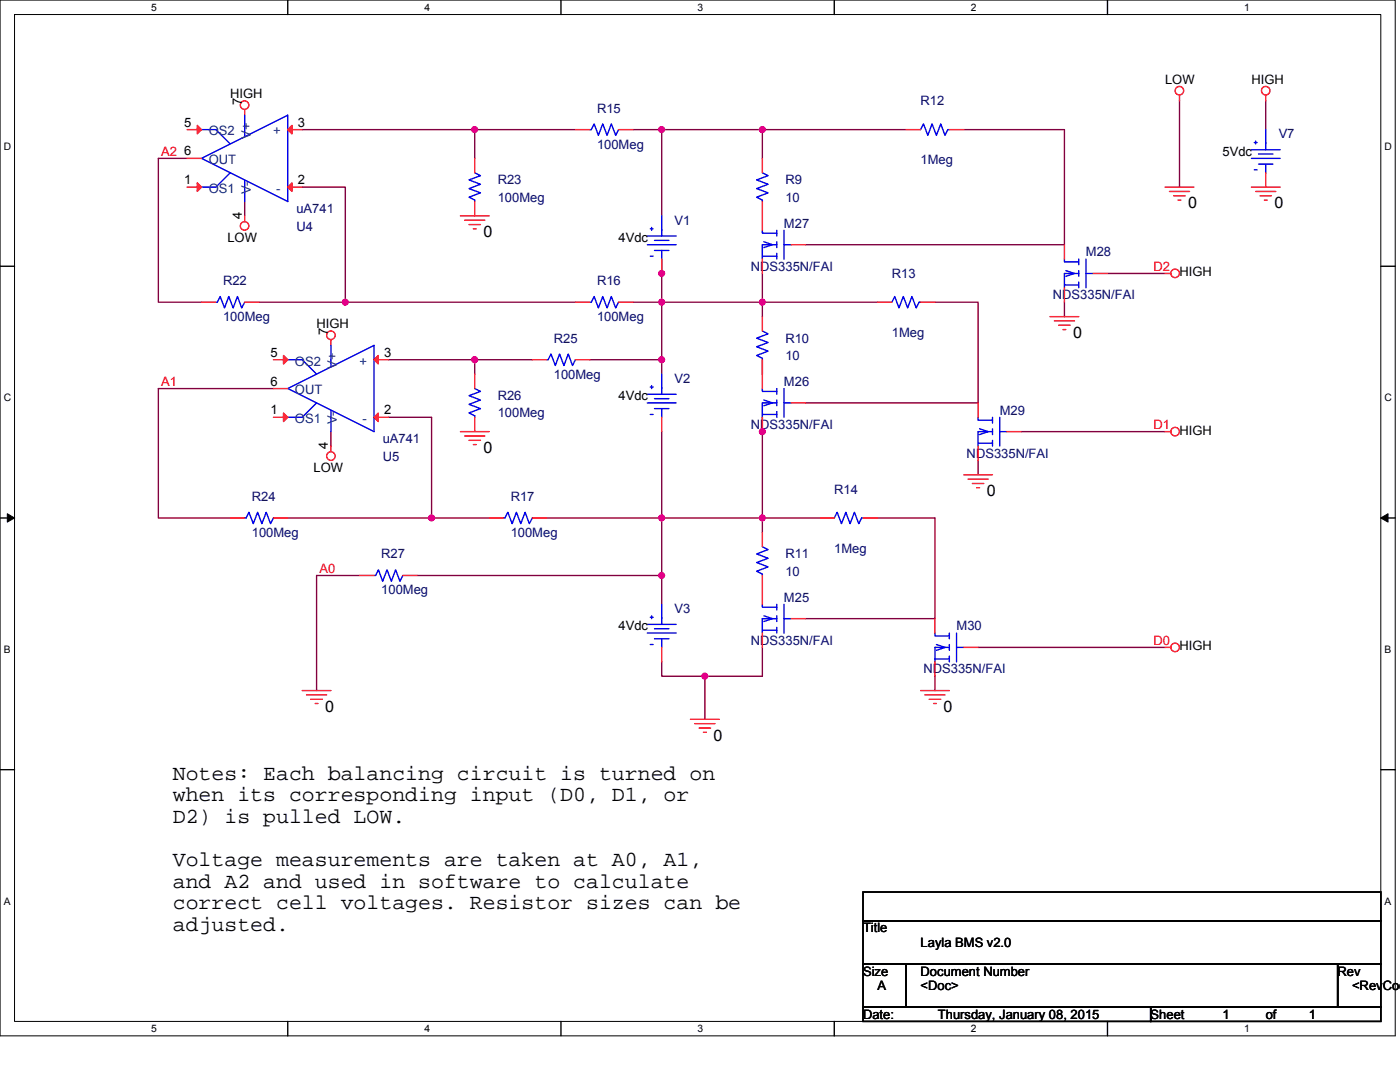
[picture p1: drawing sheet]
<svg xmlns="http://www.w3.org/2000/svg" width="279mm" height="216mm" viewBox="0 0 279 216" stroke-linecap="round" stroke-linejoin="round" font-family="sans-serif">
<path d="M0 0h278.4v206.7h-278.4zM2.9 2.9h272.7v200.9h-272.7z" fill="none" stroke="#000" stroke-width=".2"/>
<g fill="#fff">
<path d="M30.2 .3h1.1v2.3h-1.1z"/>
<path d="M30.2 204.1h1.1v2.3h-1.1z"/>
</g>
<path d="M57.4 0v2.9M57.4 203.8v2.9" fill="none" stroke="#000" stroke-width=".28"/>
<g fill="#fff">
<path d="M84.7 .3h1.1v2.3h-1.1z"/>
<path d="M84.7 204.1h1.1v2.3h-1.1z"/>
</g>
<path d="M112 0v2.9M112 203.8v2.9" fill="none" stroke="#000" stroke-width=".28"/>
<g fill="#fff">
<path d="M139.2 .3h1.2v2.3h-1.2z"/>
<path d="M139.2 204.1h1.2v2.3h-1.2z"/>
</g>
<path d="M166.5 0v2.9M166.5 203.8v2.9" fill="none" stroke="#000" stroke-width=".28"/>
<g fill="#fff">
<path d="M193.8 .3h1.1v2.3h-1.1z"/>
<path d="M193.8 204.1h1.1v2.3h-1.1z"/>
</g>
<path d="M221 0v2.9M221 203.8v2.9" fill="none" stroke="#000" stroke-width=".28"/>
<g fill="#fff">
<path d="M248.3 .3h1.1v2.3h-1.1z"/>
<path d="M248.3 204.1h1.1v2.3h-1.1z"/>
<path d="M.7 28h1.5v2.3h-1.5z"/>
<path d="M276.3 28h1.5v2.3h-1.5z"/>
<path d="M.7 78.2h1.5v2.3h-1.5z"/>
<path d="M276.3 78.2h1.5v2.3h-1.5z"/>
</g>
<path d="M0 53.1h2.9M275.6 53.1h2.8" fill="none" stroke="#000" stroke-width=".28"/>
<g fill="#fff">
<path d="M.7 128.5h1.4v2.2h-1.4z"/>
<path d="M276.3 128.5h1.4v2.2h-1.4z"/>
</g>
<path d="M0 103.4h2.9M275.6 103.4h2.8" fill="none" stroke="#000" stroke-width=".28"/>
<path d="M1.5 102.5l1.4 .9-1.4 .8zM275.6 103.4l1.4-.9v1.7z" fill="#000" stroke="#000" stroke-width=".2"/>
<g fill="#fff">
<path d="M.7 178.7h1.4v2.3h-1.4z"/>
<path d="M276.3 178.7h1.4v2.3h-1.4z"/>
</g>
<path d="M0 153.6h2.9M275.6 153.6h2.8M172.2 178h103.4v5.7h-103.4zM172.2 183.7h103.4v8.6h-103.4zM172.2 192.3h8.6v8.6h-8.6zM180.8 192.3h86.2v8.6h-86.2zM267 192.3h8.6v8.6h-8.6zM172.2 200.9h57.4v2.9h-57.4zM229.6 200.9h46v2.9h-46z" fill="none" stroke="#000" stroke-width=".28"/>
<g fill="none" stroke="#800040" stroke-width=".28">
<path d="M37.3 31.6h-5.7v28.7h8.6M60.3 25.9h34.4M60.3 37.3h8.6v23M94.7 25.9v5.7M94.7 25.9h20.1M126.3 25.9h5.8M132.1 25.9v17.2M132.1 25.9h20M152.1 25.9v5.7M152.1 25.9h28.7M192.3 25.9h20.1v22.9h-51.6M235.4 20.1v17.2"/>
<path d="M252.6 20.1v5.8M48.8 40.2v2.9M132.1 51.7v8.6M152.1 54.6v5.7M221 54.6h11.5M51.7 60.3h17.2M54.6 77.5h-23v25.9h14.4M68.9 60.3h45.9M77.5 71.8h17.2M94.7 71.8v2.9M94.7 71.8h11.5M117.7 71.8h14.4"/>
<path d="M126.3 60.3h5.8M132.1 60.3v11.5M132.1 71.8v2.9M132.1 60.3h20M152.1 60.3h23M152.1 71.8v2.9M152.1 60.3v2.9M186.6 60.3h8.6v20.1h-34.4M212.4 60.3v2.9M66 86.1v2.9M77.5 83.3h8.6v20.1M132.1 86.1v17.3"/>
<path d="M152.1 83.3v20.1M195.2 91.9v2.8M203.8 86.1h28.7M57.4 103.4h28.7M71.8 114.8h-8.6v23M83.3 114.8h48.8M86.1 103.4h11.5M109.1 103.4h23M132.1 103.4v11.4M132.1 114.8v5.8M132.1 103.4h20M152.1 103.4h11.5"/>
<path d="M152.1 103.4v2.8M175.1 103.4h11.5v20h-25.8M132.1 132.1v2.8h8.6M140.7 134.9v8.6M152.1 129.2v5.7h-11.4M186.6 134.9v2.9M195.2 129.2h37.3"/>
</g>
<g fill="#f0f" stroke="#f0f" stroke-width=".28">
<circle cx="132" cy="54.6" r=".57"/>
<circle cx="152.1" cy="25.9" r=".57"/>
<circle cx="132" cy="25.9" r=".57"/>
<circle cx="152.1" cy="86.1" r=".57"/>
<circle cx="152.1" cy="103.3" r=".57"/>
<circle cx="132" cy="103.3" r=".57"/>
<circle cx="140.7" cy="134.9" r=".57"/>
<circle cx="152.1" cy="60.3" r=".57"/>
<circle cx="132" cy="60.3" r=".57"/>
<circle cx="94.7" cy="25.9" r=".57"/>
<circle cx="68.9" cy="60.3" r=".57"/>
<circle cx="86.1" cy="103.3" r=".57"/>
<circle cx="132" cy="71.8" r=".57"/>
<circle cx="132" cy="114.8" r=".57"/>
<circle cx="94.7" cy="71.8" r=".57"/>
</g>
<g fill="none" stroke="#f00" stroke-width=".28">
<path d="M235.4 19v1.1M252.6 19v1.1M37.3 31.6h2.9M37.3 37.3h2.9M37.3 25.9h2.9M48.8 21.8v1.2M48.8 23h.1M57.4 25.9h2.9M57.4 37.3h2.9M94.7 31.6v2.9M114.8 25.9h2.9M123.4 25.9h2.9"/>
<path d="M152.1 31.6v2.9M180.8 25.9h2.9M189.5 25.9h2.8M232.5 37.3h5.8M233.4 38.2h4M234.2 39.1h2.3M235.1 39.9h.6M249.7 37.3h5.8M250.6 38.2h4M251.5 39.1h2.2M252.3 39.9h.6M252.6 25.9h.1"/>
<path d="M252.6 34.5v2.8M48.8 43.1v1.1M48.8 40.2h.1M91.9 43.1h5.7M92.7 43.9h4.1M93.6 44.8h2.3M94.5 45.7h.5M94.7 40.2v2.9M132.1 43.1h.1M132.1 51.7v2.9M152.1 40.2v5.8M152.1 51.7v2.9"/>
<path d="M157.9 48.8h2.9M212.4 57.4v2.9M212.4 48.8v2.9M218.2 54.6h2.8M232.5 54.6h1.2M40.2 60.3h2.9M48.8 60.3h2.9M54.6 77.5h2.8M54.6 71.8h2.8M66 67.8v1.1M66 68.9h.1M74.7 71.8h2.8"/>
<path d="M94.7 74.7v2.8M106.2 71.8h2.9M114.8 71.8h2.9M114.8 60.3h2.9M123.4 60.3h2.9M132.1 74.7h.1M152.1 63.2v2.8M152.1 71.8v5.7M175.1 60.3h2.9M183.7 60.3h2.9M209.5 63.2h5.8M210.4 64h4"/>
<path d="M211.3 64.9h2.3M212.1 65.8h.6M54.6 83.3h2.8M66 89v1.1M66 86.1h.1M74.7 83.3h2.8M91.9 86.1h5.7M92.7 87h4.1M93.6 87.9h2.3M94.5 88.7h.5M94.7 83.3v2.8M132.1 83.3v2.8"/>
<path d="M152.1 83.3v2.8M157.9 80.4h2.9M192.3 94.7h5.8M193.2 95.6h4M194.1 96.5h2.2M194.9 97.3h.6M195.2 89v2.9M195.2 80.4v2.9M200.9 86.1h2.9M232.5 86.1h1.2M46 103.4h2.8M54.6 103.4h2.8"/>
<path d="M71.8 114.8h2.9M80.4 114.8h2.9M97.6 103.4h2.9M106.2 103.4h2.9M152.1 106.2v2.9M152.1 114.8v5.8M163.6 103.4h2.9M172.2 103.4h2.9M60.3 137.8h5.7M61.2 138.7h4M62 139.5h2.3M132.1 120.6h.1"/>
<path d="M132.1 129.2v2.9M152.1 126.3v2.9M157.9 123.4h2.9M183.7 137.8h5.8M184.6 138.7h4M185.4 139.5h2.3M186.6 132.1v2.8M186.6 123.4v2.9M192.3 129.2h2.9M232.5 129.2h1.2M62.9 140.4h.6M137.8 143.5h5.7"/>
<path d="M138.7 144.4h4M139.5 145.3h2.3M140.4 146.1h.5M186.3 140.4h.6"/>
<circle cx="235.4" cy="18.1" r=".85"/>
<circle cx="252.6" cy="18.1" r=".85"/>
<circle cx="48.8" cy="21" r=".85"/>
<circle cx="48.8" cy="45.1" r=".85"/>
<circle cx="234.5" cy="54.5" r=".85"/>
<circle cx="66" cy="66.9" r=".85"/>
<circle cx="66" cy="91" r=".85"/>
<circle cx="234.5" cy="86.1" r=".85"/>
<circle cx="234.5" cy="129.2" r=".85"/>
</g>
<g fill="none" stroke="#00f" stroke-width=".28">
<path d="M40.2 25.9h2.9l2.9 2.8M40.2 31.6l17.2-8.6v17.2zM46 34.5l-2.9 2.8h-2.9M48.8 23v4.3M48.8 35.9v4.3M94.7 34.5l1.2 .6-2.3 .8 2.3 .9-2.3 .8 2.3 .9-2.3 .8 1.1 .6v.3M117.7 25.9h.3l.6-1.2 .8 2.3 .9-2.3 .9 2.3 .8-2.3 .9 2.3 .5-1.1M152.1 34.5l1.2 .6-2.3 .8 2.3 .9-2.3 .8 2.3 .9-2.3 .8 1.1 .6v.3M183.7 25.9l.6-1.2 .9 2.3 .8-2.3 .9 2.3 .8-2.3 .9 2.3 .6-1.1h.3M249.7 31.6h5.8M249.7 29.9h5.8M250.3 28.4h.6"/>
<path d="M250.3 33.9h.6M250.6 28.2v.5M251.2 30.7h2.8M251.2 32.7h2.8M252.6 28.4v1.5M252.6 32.7v1.8M252.6 25.9v2.8M129.2 47.1h5.7M129.2 48.8h5.7M129.8 45.7h.5M129.8 51.1h.5M130 45.4v.6"/>
<path d="M130.6 48h2.9M130.6 50h2.9M132.1 45.7v1.4M132.1 50v1.7M132.1 43.1v2.9M152.1 46v.5h2.9M152.1 51.1h2.9M152.4 48.2l1.8 .6-1.8 .6M155 48.8h-2.9v2.9M155 46v1.1M155 50.5v1.2M155 48.2v1.2"/>
<path d="M156.5 48.8h1.4M156.5 46v5.7M212.4 51.7v.6h2.9M212.4 56.9h2.9M212.7 54l1.7 .6-1.7 .5M215.3 51.7v1.1M215.3 56.3v1.1M215.3 54v1.1M215.3 54.6h-2.9v2.8M216.7 51.7v5.7M216.7 54.6h1.5M43.1 60.3h.3l.5-1.1 .9 2.2 .9-2.2 .8 2.2 .9-2.2 .8 2.2 .6-1.1"/>
<path d="M57.4 77.5l17.3-8.6v17.2zM57.4 71.8h2.9l2.9 2.9M66 68.9v4.3M94.7 77.5l1.2 .6-2.3 .9 2.3 .8-2.3 .9 2.3 .8-2.3 .9 1.1 .6v.3M109.1 71.8h.3l.6-1.2 .8 2.3 .9-2.3 .8 2.3 .9-2.3 .9 2.3 .5-1.1M117.7 60.3h.3l.6-1.1 .8 2.2 .9-2.2 .9 2.2 .8-2.2 .9 2.2 .5-1.1M129.2 78.7h5.7M129.8 77.2h.5M130 76.9v.6M130.6 79.5h2.9M132.1 77.2v1.5M132.1 74.7v2.8"/>
<path d="M152.1 66l1.2 .6-2.3 .9 2.3 .8-2.3 .9 2.3 .9-2.3 .8 1.1 .6v.3M152.1 77.5v.6h2.9M152.4 79.8l1.8 .6-1.8 .6M155 77.5v1.2M155 79.8v1.2M156.5 77.5v5.8M178 60.3l.6-1.1 .8 2.2 .9-2.2 .8 2.2 .9-2.2 .9 2.2 .5-1.1h.3M63.2 80.4l-2.9 2.9h-2.9M66 81.8v4.3M129.2 80.4h5.7M129.8 82.7h.5M130.6 81.5h2.9"/>
<path d="M132.1 81.5v1.8M152.1 82.7h2.9M155 80.4h-2.9v2.9M155 82.1v1.2M156.5 80.4h1.4M195.2 83.3v.5h2.9M195.2 88.4h2.9M195.5 85.6l1.7 .5-1.7 .6M198.1 83.3v1.1M198.1 87.9v1.1M198.1 85.6v1.1M198.1 86.1h-2.9v2.9"/>
<path d="M199.5 83.3v5.7M199.5 86.1h1.4M48.8 103.4h.3l.6-1.2 .8 2.3 .9-2.3 .9 2.3 .8-2.3 .9 2.3 .6-1.1M74.7 114.8h.3l.5-1.1 .9 2.3 .8-2.3 .9 2.3 .9-2.3 .8 2.3 .6-1.2M100.5 103.4h.3l.5-1.2 .9 2.3 .9-2.3 .8 2.3 .9-2.3 .8 2.3 .6-1.1M152.1 109.1l1.2 .6-2.3 .8 2.3 .9-2.3 .8 2.3 .9-2.3 .9 1.1 .6v.2M166.5 103.4l.6-1.2 .8 2.3 .9-2.3 .9 2.3 .8-2.3 .9 2.3 .6-1.1h.2M129.2 124.6h5.7M129.2 126.3h5.7M129.8 123.2h.5M129.8 128.6h.5M130 122.9v.5"/>
<path d="M130.6 125.5h2.9M130.6 127.5h2.9M132.1 123.2v1.4M132.1 127.5v1.7M132.1 120.6v2.8M152.1 120.6v.6h2.9M152.1 125.8h2.9M152.4 122.9l1.8 .5-1.8 .6M155 123.4h-2.9v2.9M155 120.6v1.1M155 125.2v1.1M155 122.9v1.1"/>
<path d="M156.5 123.4h1.4M156.5 120.6v5.7M186.6 126.3v.6h2.9M186.6 131.5h2.9M186.9 128.6l1.7 .6-1.7 .6M189.5 126.3v1.2M189.5 130.9v1.2M189.5 128.6v1.2M189.5 129.2h-2.9v2.9M190.9 126.3v5.8M190.9 129.2h1.4"/>
</g>
<g fill="#f00" stroke="#f00" stroke-width=".28">
<path d="M74.7 71.8l.8-.9v1.7z"/>
<path d="M74.7 83.3l.8-.9v1.7z"/>
<path d="M56.6 82.4l.8 .9-.8 .8z"/>
<path d="M56.6 70.9l.8 .9-.8 .8z"/>
<path d="M57.4 25.9l.9-.9v1.7z"/>
<path d="M57.4 37.3l.9-.8v1.7z"/>
<path d="M39.4 36.5l.8 .8-.8 .9z"/>
<path d="M39.4 25l.8 .9-.8 .8z"/>
</g>
<g font-size="4.3">
<text x="34.5" y="155.6">Notes: Each balancing circuit is turned on</text>
<text x="34.5" y="159.9">when its corresponding input (D0, D1, or</text>
<text x="34.5" y="164.2">D2) is pulled LOW.</text>
<text x="34.5" y="172.8">Voltage measurements are taken at A0, A1,</text>
<text x="34.5" y="177.1">and A2 and used in software to calculate</text>
<text x="34.5" y="181.4">correct cell voltages. Resistor sizes can be</text>
<text x="34.5" y="185.7">adjusted.</text>
</g>
<g font-size="3.2">
<text x="237.1" y="41.6">0</text>
<text x="254.3" y="41.6">0</text>
<text x="96.5" y="47.3">0</text>
<text x="214.1" y="67.4">0</text>
<text x="96.5" y="90.4">0</text>
<text x="196.9" y="99">0</text>
<text x="64.9" y="142">0</text>
<text x="188.3" y="142">0</text>
<text x="142.4" y="147.8">0</text>
</g>
<g font-size="2.6">
<text x="232.5" y="16.7">LOW</text>
<text x="249.7" y="16.7">HIGH</text>
<text x="46" y="19.6">HIGH</text>
<text x="48.2" y="21" transform="rotate(-90 48.2 21)">7</text>
<text x="36.8" y="25.3">5</text>
<text x="59.4" y="25.3">3</text>
<text x="36.8" y="31">6</text>
<text x="244" y="31.1">5Vdc</text>
<text x="36.8" y="36.7">1</text>
<text x="59.4" y="36.7">2</text>
<text x="48.2" y="43.7" transform="rotate(-90 48.2 43.7)">4</text>
<text x="45.4" y="48.3">LOW</text>
<text x="123.4" y="48.3">4Vdc</text>
<text x="235.4" y="55.2">HIGH</text>
<text x="63.2" y="65.5">HIGH</text>
<text x="54" y="71.2">5</text>
<text x="65.4" y="66.9" transform="rotate(-90 65.4 66.9)">7</text>
<text x="76.7" y="71.2">3</text>
<text x="54" y="76.9">6</text>
<text x="54" y="82.7">1</text>
<text x="76.7" y="82.7">2</text>
<text x="123.4" y="79.9">4Vdc</text>
<text x="65.4" y="89.6" transform="rotate(-90 65.4 89.6)">4</text>
<text x="235.4" y="86.7">HIGH</text>
<text x="62.6" y="94.2">LOW</text>
<text x="123.4" y="125.8">4Vdc</text>
<text x="235.4" y="129.8">HIGH</text>
<text x="172.2" y="186.1">Title</text>
<text x="183.7" y="188.9">Layla BMS v2.0</text>
<text x="172.2" y="194.7">Size</text>
<text x="175.1" y="197.5">A</text>
<text x="183.7" y="194.7">Document Number</text>
<text x="183.7" y="197.5">&lt;Doc&gt;</text>
<text x="267" y="194.7">Rev</text>
<text x="269.8" y="197.5">&lt;RevCod</text>
<text x="172.2" y="203.3">Date:</text>
<text x="187.2" y="203.3">Thursday, January 08, 2015</text>
<text x="229.6" y="203.3">Sheet</text>
<text x="244" y="203.3">1</text>
<text x="252.6" y="203.3">of</text>
<text x="261.2" y="203.3">1</text>
</g>
<g font-size="2.6" fill="#000080">
<text x="119.1" y="22.5">R15</text>
<text x="183.7" y="21">R12</text>
<text x="119.1" y="29.6">100Meg</text>
<text x="255.2" y="27.6">V7</text>
<text x="183.7" y="32.8">1Meg</text>
<text x="99.3" y="36.8">R23</text>
<text x="99.3" y="40.2">100Meg</text>
<text x="156.7" y="36.8">R9</text>
<text x="156.7" y="40.2">10</text>
<text x="59.2" y="46">U4</text>
<text x="59.2" y="42.5">uA741</text>
<text x="134.6" y="44.8">V1</text>
<text x="156.5" y="45.4">M27</text>
<text x="216.7" y="51.2">M28</text>
<text x="44.5" y="56.9">R22</text>
<text x="119.1" y="56.9">R16</text>
<text x="149.9" y="54">NDS335N/FAI</text>
<text x="178" y="55.5">R13</text>
<text x="210.1" y="59.8">NDS335N/FAI</text>
<text x="44.5" y="64.1">100Meg</text>
<text x="119.1" y="64.1">100Meg</text>
<text x="110.5" y="68.4">R25</text>
<text x="156.7" y="68.4">R10</text>
<text x="156.7" y="71.8">10</text>
<text x="178" y="67.2">1Meg</text>
<text x="110.5" y="75.5">100Meg</text>
<text x="134.6" y="76.4">V2</text>
<text x="156.5" y="77">M26</text>
<text x="99.3" y="79.9">R26</text>
<text x="99.3" y="83.3">100Meg</text>
<text x="199.5" y="82.7">M29</text>
<text x="76.4" y="88.5">uA741</text>
<text x="149.9" y="85.6">NDS335N/FAI</text>
<text x="76.4" y="91.9">U5</text>
<text x="192.9" y="91.3">NDS335N/FAI</text>
<text x="50.2" y="99.9">R24</text>
<text x="101.9" y="99.9">R17</text>
<text x="166.5" y="98.5">R14</text>
<text x="50.2" y="107.1">100Meg</text>
<text x="101.9" y="107.1">100Meg</text>
<text x="76.1" y="111.4">R27</text>
<text x="156.7" y="111.4">R11</text>
<text x="166.5" y="110.3">1Meg</text>
<text x="76.1" y="118.6">100Meg</text>
<text x="156.7" y="114.9">10</text>
<text x="134.6" y="122.3">V3</text>
<text x="156.5" y="120">M25</text>
<text x="190.9" y="125.8">M30</text>
<text x="149.9" y="128.7">NDS335N/FAI</text>
<text x="184.3" y="134.4">NDS335N/FAI</text>
</g>
<g font-size="2.6" fill="#004080">
<text x="41.7" y="27">OS2</text>
<text x="50" y="27.7" transform="rotate(-90 50 27.7)">V+</text>
<text x="54.5" y="27">+</text>
<text x="41.7" y="32.8">OUT</text>
<text x="41.7" y="38.5">OS1</text>
<text x="50" y="38.8" transform="rotate(-90 50 38.8)">V-</text>
<text x="55.1" y="38.5">-</text>
<text x="58.9" y="72.9">OS2</text>
<text x="67.2" y="73.6" transform="rotate(-90 67.2 73.6)">V+</text>
<text x="71.7" y="72.9">+</text>
<text x="58.9" y="78.7">OUT</text>
<text x="58.9" y="84.4">OS1</text>
<text x="67.2" y="84.7" transform="rotate(-90 67.2 84.7)">V-</text>
<text x="72.3" y="84.4">-</text>
</g>
<g font-size="2.6" fill="#f00">
<text x="32.2" y="31">A2</text>
<text x="230.2" y="54">D2</text>
<text x="32.2" y="77">A1</text>
<text x="230.2" y="85.6">D1</text>
<text x="63.8" y="114.3">A0</text>
<text x="230.2" y="128.6">D0</text>
</g>
<g font-size="2">
<text x="30.2" y="2.2">5</text>
<text x="84.7" y="2.2">4</text>
<text x="139.2" y="2.2">3</text>
<text x="193.8" y="2.2">2</text>
<text x="248.3" y="2.2">1</text>
<text x=".7" y="29.8">D</text>
<text x="276.3" y="29.8">D</text>
<text x=".7" y="80.1">C</text>
<text x="276.3" y="80.1">C</text>
<text x=".7" y="130.3">B</text>
<text x="276.3" y="130.3">B</text>
<text x=".7" y="180.5">A</text>
<text x="276.3" y="180.5">A</text>
<text x="30.2" y="206">5</text>
<text x="84.7" y="206">4</text>
<text x="139.2" y="206">3</text>
<text x="193.8" y="206">2</text>
<text x="248.3" y="206">1</text>
</g>
</svg>
